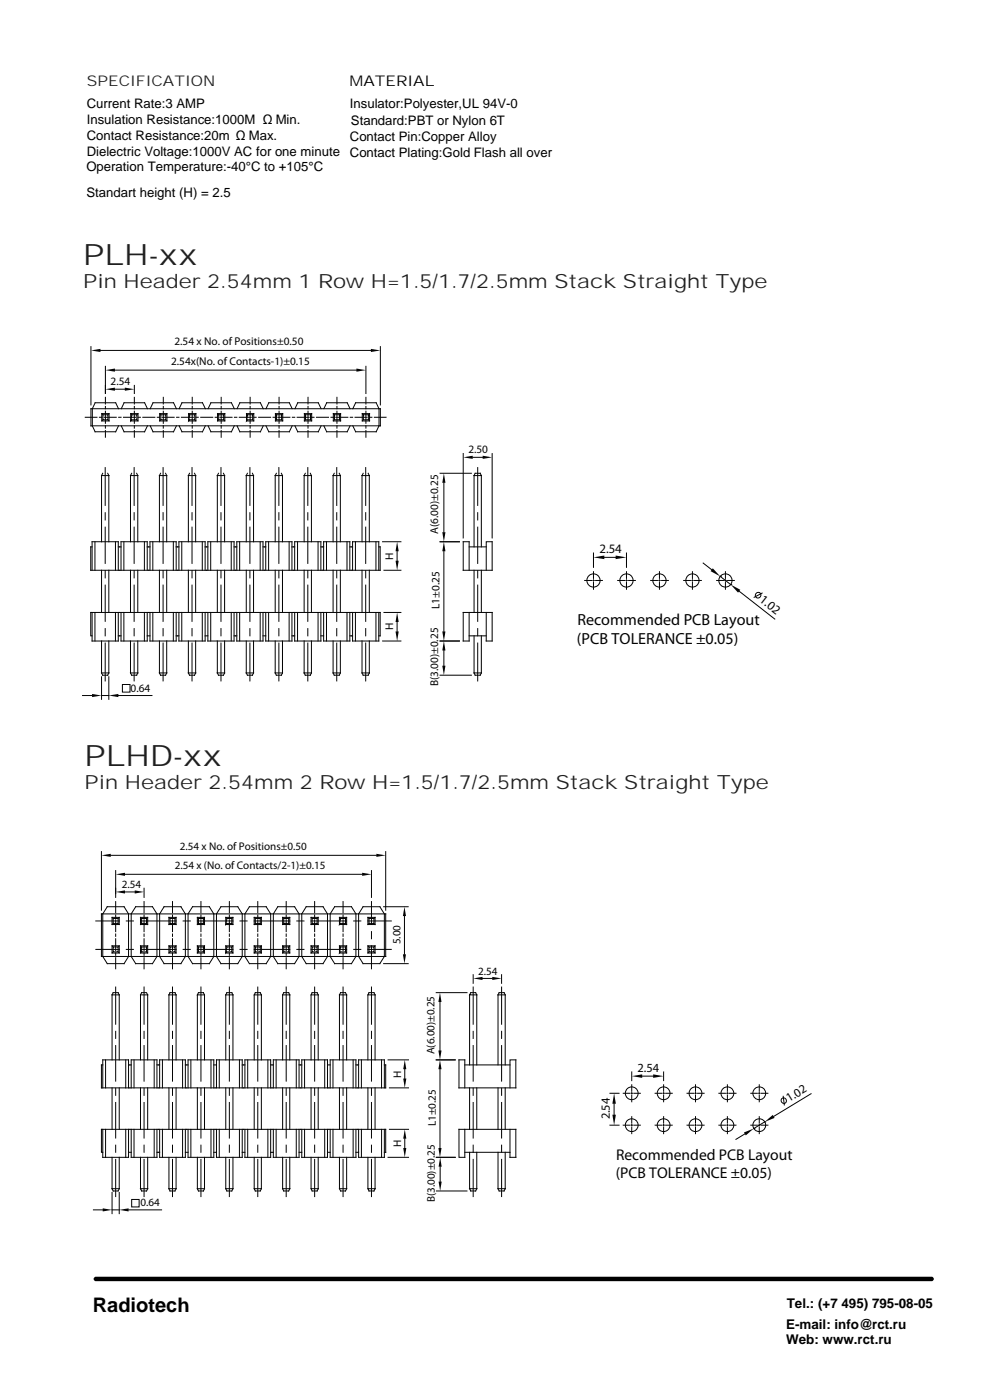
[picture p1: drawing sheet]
<svg xmlns="http://www.w3.org/2000/svg" width="216mm" height="303mm" viewBox="0 0 216 303" stroke-linecap="round" stroke-linejoin="round" font-family="sans-serif">
<path d="M20.3 276.6l.4-.3h180.7a.48 .48 0 0 1 .5 .5 .48 .48 0 0 1-.5 .5h-180.7a.48 .48 0 0 1-.4-.7z" fill="#000"/>
<g fill="none" stroke="#020303" stroke-width=".22">
<path d="M126.4 125.6h1.5M128.2 125.6h.3M128.3 123.7v1.5M128.3 125.5v.3M128.3 126.1v1.4M128.8 125.6h1.4M133.6 125.6h1.4M135.3 125.6h.3M135.5 123.7v1.5M135.5 125.5v.3M135.5 126.1v1.4M135.9 125.6h1.5"/>
<path d="M140.7 125.6h1.5M142.5 125.6h.2M142.6 123.7v1.5M142.6 125.5v.3M142.6 126.1v1.4M143 125.6h1.5M152 121.9l1.9 1.4M155.7 124.7l2.3 1.8M159.8 128l7.7 6"/>
<circle cx="128.3" cy="125.6" r="1.43"/>
<circle cx="135.5" cy="125.6" r="1.43"/>
<circle cx="142.6" cy="125.6" r="1.43"/>
</g>
<g fill="#020303">
<path d="M154.1 123l1.6 1.7-2.1-1.1z"/>
<path d="M158 126.5l2.1 1.1-.5 .7z"/>
</g>
<g fill="none" stroke="#020303" stroke-width=".22">
<path d="M128.3 119.7v3.1M135.5 119.7v3.1M130.7 120.6h2.4M147.8 125.6h1.5M149.6 125.6h.3M149.7 123.7v1.5M149.7 125.5v.3M149.7 126.1v1.4M150.2 125.6h1.4M155 125.6h1.4M155.7 124.7h.1M156.7 125.6h.3"/>
<path d="M156.9 123.7v1.5M156.9 125.5v.3M156.9 126.1v1.4M157.3 125.6h1.5M158 126.5h.1M164.8 128.4l-1.7 .9"/>
<circle cx="149.7" cy="125.6" r="1.43"/>
<circle cx="156.9" cy="125.6" r="1.43"/>
<circle cx="163.9" cy="128.8" r=".61"/>
</g>
<g fill="#020303">
<path d="M128.3 120.6l2.4-.4v.8z"/>
<path d="M133.1 120.2l2.4 .4-2.4 .4z"/>
</g>
<g fill="none" stroke="#020303" stroke-width=".22">
<path d="M26.2 92.2l.6 1.2h4.5l.6-1.2M26.2 88.5l.6-1.3h4.5l.6 1.3M28.3 89.5h1.5v1.6h-1.5zM28.3 89.5l.2 .3M28.5 89.8h1.1v1.1h-1.1l-.2 .2zM29 86v1.4M29 88v.5M29 89v2.6M29 92.1v.6M29 93.2v1.4M29.6 90.9l.2 .2M29.8 89.5l-.2 .3"/>
<path d="M32.5 88.5l.6-1.3h4.4l.6 1.3M34.5 89.5l.3 .3M34.5 89.5h1.6v1.6h-1.6zM34.8 90.9l-.3 .2M34.8 89.8h1v1.1h-1zM35.3 86v1.4M35.3 88v.5M35.3 89v2.6M35.3 92.1v.6M35.3 93.2v1.4M35.8 90.9l.3 .2M36.1 89.5l-.3 .3"/>
<path d="M38.1 92.2l-.6 1.2h-4.4l-.6-1.2M38.7 92.2l.6 1.2M39.3 87.2l-.6 1.3M40.8 89.5h1.6v1.6h-1.6zM40.8 89.5l.2 .3M41 89.8h1.1v1.1h-1.1l-.2 .2zM41.6 86v1.4M41.6 88v.5M41.6 89v2.6M41.6 92.1v.6M41.6 93.2v1.4M42.1 90.9l.3 .2"/>
<path d="M42.4 89.5l-.3 .3M43.8 87.2l.6 1.3M44.4 92.2l-.6 1.2M45 88.5l.6-1.3h4.4l.7 1.3M45 92.2l.6 1.2h4.4l.7-1.2M47 89.5l.3 .3M47 89.5h1.6v1.6h-1.6zM47.3 90.9l-.3 .2M47.3 89.8h1.1v1.1h-1.1zM47.8 86v1.4M47.8 88v.5M47.8 89v2.6"/>
<path d="M47.8 92.1v.6M47.8 93.2v1.4M48.4 90.9l.2 .2M48.6 89.5l-.2 .3M51.3 92.2l.6 1.2M51.9 87.2l-.6 1.3M53.3 89.5l.2 .3M53.5 89.8h1.1v1.1h-1.1l-.2 .2zM54.1 86v1.4M54.1 88v.5M54.1 89v2.6M54.1 92.1v.6"/>
<path d="M54.1 93.2v1.4M56.3 87.2l.6 1.3M56.9 92.2l-.6 1.2M59.6 89.5h1.5v1.6h-1.5zM59.6 89.5l.2 .3M59.8 89.8h1.1v1.1h-1.1zM59.8 90.9l-.2 .2M60.3 86v1.4M60.3 88v.5M60.3 89v2.6M60.3 92.1v.6M60.3 93.2v1.4"/>
<path d="M60.9 90.9l.2 .2M61.1 89.5l-.2 .3M63.2 92.2l-.6 1.2h-4.5l-.6-1.2M63.2 88.5l-.6-1.3h-4.5l-.6 1.3M63.8 92.2l.6 1.2h4.4l.6-1.2M63.8 88.5l.6-1.3h4.4l.6 1.3M65.8 89.5h1.6v1.6h-1.6zM65.8 89.5l.3 .3M66.1 89.8h1v1.1h-1zM66.1 90.9l-.3 .2M66.6 86v1.4M66.6 88v.5"/>
<path d="M66.6 89v2.6M66.6 92.1v.6M66.6 93.2v1.4M67.1 90.9l.3 .2M67.4 89.5l-.3 .3M70 88.5l.6-1.3h4.5l.6 1.3M70 92.2l.6 1.2h4.5l.6-1.2M72.1 89.5l.2 .3M72.1 89.5h1.5v1.6h-1.5zM72.3 90.9l-.2 .2M72.3 89.8h1.1v1.1h-1.1zM72.9 86v1.4"/>
<path d="M72.9 88v.5M72.9 89v2.6M72.9 92.1v.6M72.9 93.2v1.4M73.4 90.9l.2 .2M73.6 89.5l-.2 .3M76.3 88.5l.6-1.3h4.4l.6 1.3v3.7l-.6 1.2h-4.4l-.6-1.2M78.3 89.5l.3 .3M78.3 89.5h1.6v1.6h-1.6zM78.6 89.8h1.1v1.1h-1.1zM78.6 90.9l-.3 .2M79.1 86v1.4"/>
<path d="M79.1 88v.5M79.1 89v2.6M79.1 92.1v.6M79.1 93.2v1.4M79.7 90.9l.2 .2M79.9 89.5l-.2 .3M82.2 88.5v3.7M100.2 98.2v18.2M102.2 99h2.2M106.4 98.2v18.2M28.5 102.4l-.3 .5h1.6l-.3-.5M31.8 117.3v6.1"/>
<path d="M31.8 118.4h.6M34.5 102.9h1.5M34.5 102.9v14.4M34.7 102.4l-.2 .5M35.8 102.4l.2 .5M36 102.9v14.4M37.5 117.3v6.1M38.1 118.4h.6M38.1 117.3v6.1M38.7 117.3v6.1M39.3 117.3v6.1M40.7 102.9v14.4"/>
<path d="M40.7 102.9h1.6M41 102.4l-.3 .5M42.1 102.4l.2 .5M42.3 102.9v14.4M43.7 117.3v6.1M44.3 118.4h.6M44.3 117.3v6.1M45.6 117.3v6.1M47 102.9h1.6M47 102.9v14.4M47.2 102.4l-.2 .5M48.3 102.4l.3 .5"/>
<path d="M48.6 102.9v14.4M50 117.3v6.1M50.6 118.4h.6M51.2 117.3v6.1M51.8 117.3v6.1M53.5 102.4l-.3 .5v14.4M54.8 102.9v14.4M56.3 117.3v6.1M56.9 118.4h.6M56.9 117.3v6.1M58.1 117.3v6.1M59.5 102.9v14.4"/>
<path d="M59.5 102.9h1.6M59.8 102.4l-.3 .5M60.3 101.2v8.2M60.3 111v1.5M60.3 114.1v7.8M60.8 102.4l.3 .5M61.1 102.9v14.4M62.5 117.3v6.1M63.1 118.4h.6M64.3 117.3v6.1M65.8 102.9h1.5M65.8 102.9v14.4"/>
<path d="M66 102.4l-.2 .5M66.6 101.2v8.2M66.6 111v1.5M66.6 114.1v7.8M67.1 102.4l.2 .5M67.3 102.9v14.4M68.8 117.3v6.1M69.4 118.4h.6M70.6 117.2v6.2M72 102.9v14.4M72 102.9h1.6M72.3 102.4l-.3 .5"/>
<path d="M72.8 101.2v8.2M72.8 111v1.5M72.8 114.1v7.8M73.4 102.4l.2 .5M73.6 102.9v14.4M75 117.2v6.2M75.6 118.4h.6M76.9 117.2v6.2M78.3 102.9h1.6M78.3 102.9v14.4M78.5 102.4l-.2 .5M79.1 101.2v8.2"/>
<path d="M79.1 111v1.5M79.1 114.1v7.8M79.6 102.4l.3 .5M79.9 102.9v14.4M81.3 117.2v6.2M81.9 118.4h.3v5h-25M101.4 118.4h3.7M103.8 102.4l.3 .5h-1.6M44.6 123.4h6.3M44.9 123.4v-6.1h5.7v6.1M54.8 138.7v6.9M54.8 123.4v9.2"/>
<path d="M56.3 132.6v6.1M56.9 137.6h.6M56.9 132.6v6.1M57.2 132.6h25v5h-.3M57.5 132.6v6.1h5.6v-6.1M57.5 123.4v-6.1h5.6v6.1M58.1 132.6v6.1M59.5 123.4v9.2M59.5 138.7v6.9M60.3 123.5v1.6M60.3 126.6v7.9M60.3 136v1.6"/>
<path d="M60.3 139.2v8.2M61.1 123.4v9.2M61.1 138.7v6.9M62.5 132.6v6.1M63.1 137.6h.6M64.3 132.6v6.1M65.8 138.7v6.9M65.8 123.4v9.2M66.6 123.5v1.6M66.6 126.6v7.9M66.6 136v1.6M66.6 139.2v8.2"/>
<path d="M67.3 138.7v6.9M67.3 123.4v9.2M68.8 132.6v6.1M69.4 123.4v-6.1h-5.7v6.1M69.4 137.6h.6M69.4 132.6v6.1h-5.7v-6.1M70 123.4v-6.1h5.6v6.1M70 132.6v6.1h5.6v-6.1M70.6 132.6v6.1M72 138.7v6.9M72 123.4v9.2M72.8 123.5v1.6"/>
<path d="M72.8 126.6v7.9M72.8 136v1.6M72.8 139.2v8.2M73.6 138.7v6.9M73.6 123.4v9.2M75 132.6v6.1M75.6 137.6h.6M76.2 132.6v6.1h5.7v-6.1M76.2 123.4v-6.1h5.7v6.1M76.9 132.6v6.1M78.3 123.4v9.2M78.3 138.7v6.9"/>
<path d="M79.1 123.5v1.6M79.1 126.6v7.9M79.1 136v1.6M79.1 139.2v8.2M79.9 123.4v9.2M79.9 138.7v6.9M81.3 132.6v6.1M100.2 123.4h6.2M100.2 132.6h6.2M101.4 137.6h3.7M59.5 145.6h1.6M59.5 145.6l.3 .5h1l.3-.5"/>
<path d="M65.8 145.6l.2 .5h1.1l.2-.5M65.8 145.6h1.5M72 145.6h1.6M72 145.6l.3 .5h1.1l.2-.5M78.3 145.6l.2 .5h1.1l.3-.5M78.3 145.6h1.6M102.5 145.6h1.6l-.3 .5"/>
</g>
<g fill="#020303">
<path d="M100.2 99l2-.4v.7z"/>
<path d="M104.4 98.6l2 .4-2 .3z"/>
</g>
<path d="M95.2 117.3h4.1M96 119.3v17.4M95.2 138.7h4.1" fill="none" stroke="#020303" stroke-width=".22"/>
<g fill="#020303">
<path d="M96 117.3l.3 2h-.7z"/>
<path d="M95.6 136.7h.7l-.3 2z"/>
</g>
<path d="M103.3 101.2v8.2M103.3 111v1.5M103.3 114.1v7.8M95.2 138.7h4.1M102.5 123.4v9.2M103.3 123.5v1.6M103.3 126.6v7.9M103.3 136v1.6M103.3 139.2v8.2M95.2 146.1h6.7M96 140.8v3.3" fill="none" stroke="#020303" stroke-width=".22"/>
<g fill="#020303">
<path d="M96 138.7l.3 2.1h-.7z"/>
<path d="M95.6 144.1h.7l-.3 2z"/>
</g>
<path d="M95.2 102.4h6.7M95.2 117.3h4.1M96 104.5v10.7M100.2 132.6v6.1h1.2v-6.1M102.5 137.6v8l.2 .5h1.1" fill="none" stroke="#020303" stroke-width=".22"/>
<g fill="#020303">
<path d="M96 102.4l.3 2.1h-.7z"/>
<path d="M95.6 115.2h.7l-.3 2.1z"/>
</g>
<path d="M22.8 83.4v1.8M24.8 84.2h2.2M29 83.4v1.8M103.8 102.4h-1.1l-.2 .5v15.5M104.1 102.9v15.5M100.2 123.4v-6.1h1.2v6.1M104.1 123.4v9.2M104.1 137.6v8M105.1 123.4v-6.1h1.3v6.1M105.1 132.6v6.1h1.3v-6.1" fill="none" stroke="#020303" stroke-width=".22"/>
<g fill="#020303">
<path d="M22.8 84.2l2-.3v.7z"/>
<path d="M27 83.9l2 .3-2 .4z"/>
</g>
<path d="M82.7 117.3h4M85.9 119.3v2.1M83 123.4h3.7" fill="none" stroke="#020303" stroke-width=".22"/>
<g fill="#020303">
<path d="M85.9 117.3l.3 2h-.7z"/>
<path d="M85.5 121.4h.7l-.3 2z"/>
</g>
<path d="M82.7 138.7h4M83 132.6h3.7M85.9 134.6v2.1" fill="none" stroke="#020303" stroke-width=".22"/>
<g fill="#020303">
<path d="M85.5 136.7h.7l-.3 2z"/>
<path d="M85.9 132.6l.3 2h-.7z"/>
</g>
<g fill="none" stroke="#020303" stroke-width=".22">
<path d="M22.8 79.3v5.8M79.1 79.3v5.9M18.4 90.3h2.6M19.7 92.2h62.5M19.7 88.5h62.5M21.5 90.3h.5M22.5 90.3h2.6M24.8 80.1h52.3M25.7 90.3h.5M26.7 90.3h2.6M29.8 90.3h.6M30.9 90.3h2.6"/>
<path d="M34 90.3h.5M35 90.3h2.7M38.2 90.3h.5M39.2 90.3h2.6M42.3 90.3h.6M43.4 90.3h2.6M46.5 90.3h.5M47.6 90.3h2.6M50.7 90.3h.5M51.7 90.3h2.6M54.9 90.3h.5M55.9 90.3h2.6"/>
<path d="M59 90.3h.6M60.1 90.3h2.6M63.2 90.3h.5M64.3 90.3h2.6M67.4 90.3h.5M68.4 90.3h2.6M71.6 90.3h.5M72.6 90.3h2.6M75.7 90.3h.5M76.8 90.3h2.6M79.9 90.3h.5M80.9 90.3h2.6"/>
<path d="M25.9 118.4h.3M25.9 123.4h6.2"/>
</g>
<g fill="#020303">
<path d="M22.8 80.1l2-.3v.6z"/>
<path d="M77.1 79.8l2 .3-2 .3z"/>
</g>
<path d="M19.7 75v12.6M21.7 75.8h58.5M82.2 75v12.6" fill="none" stroke="#020303" stroke-width=".22"/>
<g fill="#020303">
<path d="M19.7 75.8l2-.3v.7z"/>
<path d="M80.2 75.5l2 .3-2 .4z"/>
</g>
<path d="M25.9 137.6h.3M25.9 132.6h6.2M17.9 150.5h2M22 146.5v4.9M22 150.5h1.5M23.5 146.5v4.9M25.6 150.5h7.3" fill="none" stroke="#020303" stroke-width=".22"/>
<g fill="#020303">
<path d="M19.9 150.2l2.1 .3-2.1 .4z"/>
<path d="M23.5 150.5l2.1-.3v.7z"/>
</g>
<g fill="none" stroke="#020303" stroke-width=".22">
<path d="M19.7 88.5v3.7M22 89.5l.2 .3M22 89.5h1.6v1.6h-1.6zM22.2 90.9l-.2 .2M22.2 89.8h1.1v1.1h-1.1zM22.8 86v1.4M22.8 88v.5M22.8 89v2.6M22.8 92.1v.6M22.8 93.2v1.4M23.3 90.9l.3 .2M23.6 89.5l-.3 .3"/>
<path d="M25.6 88.5l-.6-1.3h-4.4l-.6 1.3v3.7l.6 1.2h4.4l.6-1.2M39.3 93.4h4.5M39.3 87.2h4.5M51.9 93.4h4.4M51.9 87.2h4.4M53.3 89.5h1.6v1.6h-1.6zM54.6 90.9l.3 .2M54.9 89.5l-.3 .3M19.9 118.4h-.3v5h6.3M20.5 117.3v6.1M22 102.9v14.4M22 102.9h1.5"/>
<path d="M22.2 102.4l-.2 .5M22.7 101.2v8.2M22.7 111v1.5M22.7 114.1v7.8M23.3 102.4l.2 .5M23.5 102.9v14.4M25 117.3v6.1M25.6 118.4h.3M26.8 117.3v6.1M28.2 102.9v14.4M29 101.2v8.2M29 111v1.5"/>
<path d="M29 114.1v7.8M29.8 102.9v14.4M31.2 117.3v6.1M31.8 117.3h-5.6v6.1M33 117.3v6.1M35.3 101.2v8.2M35.3 111v1.5M35.3 114.1v7.8M38.1 117.3h-5.7v6.1M38.7 117.3h5.6M41.5 101.2v8.2M41.5 111v1.5"/>
<path d="M41.5 114.1v7.8M47.8 101.2v8.2M47.8 111v1.5M47.8 114.1v7.8M51.2 117.3h5.7M54 101.2v8.2M54 111v1.5M54 114.1v7.8M54.6 102.4l.2 .5h-1.6M19.9 123.4v-6.1h5.7v6.1M19.9 132.6v6.1h5.7v-6.1M20.5 132.6v6.1"/>
<path d="M22 123.4v9.2M22 138.7v6.9M22.7 123.5v1.6M22.7 126.6v7.9M22.7 136v1.6M22.7 139.2v8.2M23.5 123.4v9.2M23.5 138.7v6.9M25 132.6v6.1M25.6 137.6h.3M25.9 132.6h-6.3v5h.3M26.2 132.6v6.1h5.6v-6.1"/>
<path d="M26.8 132.6v6.1M28.2 123.4v9.2M28.2 138.7v6.9M29 123.5v1.6M29 126.6v7.9M29 136v1.6M29 139.2v8.2M29.8 123.4v9.2M29.8 138.7v6.9M31.2 132.6v6.1M31.8 137.6h.6M32.1 132.6h25.1"/>
<path d="M32.4 132.6v6.1h5.7v-6.1M33 132.6v6.1M34.5 123.4v9.2M34.5 138.7v6.9M35.3 123.5v1.6M35.3 126.6v7.9M35.3 136v1.6M35.3 139.2v8.2M36 123.4v9.2M36 138.7v6.9M37.5 132.6v6.1M38.1 137.6h.6"/>
<path d="M39.3 132.6v6.1M40.7 138.7v6.9M40.7 123.4v9.2M41.5 123.5v1.6M41.5 126.6v7.9M41.5 136v1.6M41.5 139.2v8.2M42.3 138.7v6.9M42.3 123.4v9.2M43.7 132.6v6.1M44.3 137.6h.6M44.3 132.6v6.1h-5.6v-6.1"/>
<path d="M44.6 123.4h-12.5M44.9 132.6v6.1h5.7v-6.1M45.6 132.6v6.1M47 138.7v6.9M47 123.4v9.2M47.8 123.5v1.6M47.8 126.6v7.9M47.8 136v1.6M47.8 139.2v8.2M48.6 123.4v9.2M48.6 138.7v6.9M50 132.6v6.1"/>
<path d="M50.6 137.6h.6M50.9 123.4h6.3M51.2 132.6v6.1h5.7M51.8 132.6v6.1M53.2 138.7v6.9M53.2 123.4v9.2M54 123.5v1.6M54 126.6v7.9M54 136v1.6M54 139.2v8.2M22 145.6h1.5M22 145.6l.2 .5h1.1l.2-.5"/>
<path d="M26.5 148.1h1.6v1.7h-1.6zM28.2 145.6h1.6M29.8 145.6l-.3 .5h-1l-.3-.5M34.5 145.6h1.5M34.5 145.6l.2 .5h1.1l.2-.5M40.7 145.6h1.6M40.7 145.6l.3 .5h1.1l.2-.5M47 145.6h1.6M47 145.6l.2 .5h1.1l.3-.5M53.2 145.6h1.6l-.2 .5M53.2 145.6l.3 .5h1.1M136.6 232v1.9"/>
<path d="M138.9 232.9h2.3M143.5 232v1.9"/>
</g>
<g fill="#020303">
<path d="M136.6 232.9l2.3-.4v.8z"/>
<path d="M141.2 232.5l2.3 .4-2.3 .4z"/>
</g>
<path d="M131.9 236.6h2M132.8 238.9v2.4M131.9 243.5h2" fill="none" stroke="#020303" stroke-width=".22"/>
<g fill="#020303">
<path d="M132.8 236.6l.4 2.3h-.8z"/>
<path d="M132.4 241.3h.8l-.4 2.2z"/>
</g>
<g fill="none" stroke="#020303" stroke-width=".22">
<path d="M134.8 236.6h1.4M136.5 236.6h.2M136.6 234.8v1.4M136.6 236.5v.3M136.6 237.1v1.4M137 236.6h1.5M141.6 236.6h1.5M143.4 236.6h.2M143.5 234.8v1.4M143.5 236.5v.3M143.5 237.1v1.4M143.9 236.6h1.5"/>
<path d="M148.5 236.6h1.5M150.2 236.6h.3M150.4 234.8v1.4M150.4 236.5v.3M150.4 237.1v1.4M150.8 236.6h1.4M175.4 236.7l-8.1 4.9M134.8 243.5h1.4M136.5 243.5h.2M136.6 241.7v1.4M136.6 243.4v.3M136.6 244v1.4"/>
<path d="M137 243.5h1.5M141.6 243.5h1.5M143.4 243.5h.2M143.5 241.7v1.4M143.5 243.4v.3M143.5 244v1.4M143.9 243.5h1.5M148.5 243.5h1.5M150.2 243.5h.3M150.4 241.7v1.4M150.4 243.4v.3M150.4 244v1.4"/>
<path d="M150.8 243.5h1.4M161.1 245.4l-2 1.2M165.4 242.8l-2.4 1.4"/>
<circle cx="136.6" cy="236.6" r="1.39"/>
<circle cx="143.5" cy="236.6" r="1.39"/>
<circle cx="150.4" cy="236.6" r="1.39"/>
<circle cx="136.6" cy="243.5" r="1.39"/>
<circle cx="143.5" cy="243.5" r="1.39"/>
<circle cx="150.4" cy="243.5" r="1.38"/>
</g>
<g fill="#020303">
<path d="M160.9 245.1l2.1-.9-1.8 1.5z"/>
<path d="M165.4 242.8l1.7-1.5 .4 .6z"/>
</g>
<g fill="none" stroke="#020303" stroke-width=".22">
<path d="M102.3 211v1.8M104.3 211.8h2.1M108.5 211v1.8M155.4 236.6h1.5M157.1 236.6h.3M157.3 234.8v1.4M157.3 236.5v.3M157.3 237.1v1.4M157.7 236.6h1.4M162.3 236.6h1.5M164 236.6h.3M164.2 234.8v1.4"/>
<path d="M164.2 236.5v.3M164.2 237.1v1.4M164.6 236.6h1.4M169.3 237.3l.3 1.8M155.4 243.5h1.5M157.1 243.5h.3M157.3 241.7v1.4M157.3 243.4v.3M157.3 244v1.4M157.7 243.5h1.4M162.3 243.5h1.5M163 244.2h.1"/>
<path d="M164 243.5h.3M164.2 241.7v1.4M164.2 243.4v.3M164.2 244v1.4M164.6 243.5h1.4M165.4 242.8h.1"/>
<circle cx="157.3" cy="236.6" r="1.38"/>
<circle cx="164.2" cy="236.6" r="1.38"/>
<circle cx="169.5" cy="238.2" r=".6"/>
<circle cx="157.3" cy="243.5" r="1.38"/>
<circle cx="164.2" cy="243.5" r="1.38"/>
</g>
<g fill="#020303">
<path d="M102.3 211.8l2-.4v.7z"/>
<path d="M106.4 211.4l2.1 .4-2.1 .3z"/>
</g>
<path d="M83.9 229.4h4.4M84.2 235.4h4.1M87.5 231.4v2" fill="none" stroke="#020303" stroke-width=".22"/>
<g fill="#020303">
<path d="M87.5 229.4l.4 2h-.7z"/>
<path d="M87.2 233.4h.7l-.4 2z"/>
</g>
<path d="M83.9 250.5h4.4M84.2 244.4h4.1M87.5 246.4v2.1" fill="none" stroke="#020303" stroke-width=".22"/>
<g fill="#020303">
<path d="M87.5 244.4l.4 2h-.7z"/>
<path d="M87.2 248.5h.7l-.4 2z"/>
</g>
<g fill="none" stroke="#020303" stroke-width=".22">
<path d="M62.4 199.9l.3 .2M62.7 198.5l-.3 .3M63.7 196.2l1 1.6v9.2l-1 1.6M66.2 196.2h3.6l1 1.6v9.2l-1 1.6h-3.6l-1-1.6v-9.2zM67.3 198.5l.2 .3M67.3 198.5h1.5v1.6h-1.5zM67.5 198.8h1.1v1.1h-1.1zM67.5 199.9l-.2 .2M68 195.1v2.4M68 198v.6M68 199.1v2.5M68.6 199.9l.2 .2"/>
<path d="M68.8 198.5l-.2 .3M73.4 198.5h1.5v1.6h-1.5zM73.4 198.5l.2 .3M73.6 198.8h1.1v1.1h-1.1l-.2 .2zM74.2 195.1v2.4M74.2 198v.6M74.2 199.1v2.5M74.7 199.9l.2 .2M74.9 198.5l-.2 .3M76 196.2h-3.6l-1 1.6v9.2l1 1.6h3.6M77 197.8v9.2M78.5 196.2h3.6l1 1.6v9.2l-1 1.6h-3.6l-1-1.6v-9.2z"/>
<path d="M79.5 198.5l.3 .3M79.5 198.5h1.6v1.6h-1.6zM79.8 199.9l-.3 .2M79.8 198.8h1.1v1.1h-1.1zM80.3 195.1v5M80.9 199.9l.2 .2M81.1 198.5l-.2 .3M83.4 197.8v9.2M62.4 206l.3 .3M62.7 204.7l-.3 .3M67.3 204.7l.2 .3M67.3 204.7h1.5v1.6h-1.5z"/>
<path d="M67.5 204.9h1.1v1.1h-1.1zM67.5 206l-.2 .3M68 202.1v.6M68 203.2v2.5M68 206.3v.5M68 207.3v2.4M68.6 206l.2 .3M68.8 204.7l-.2 .3M73.4 204.7h1.5v1.6h-1.5zM73.4 204.7l.2 .3M73.6 214.8l-.2 .5h1.5l-.2-.5M73.6 204.9h1.1v1.1h-1.1l-.2 .3z"/>
<path d="M74.2 202.1v.6M74.2 203.2v2.5M74.2 206.3v.5M74.2 207.3v2.4M74.7 206l.2 .3M74.9 204.7l-.2 .3M79.5 204.7l.3 .3M79.5 215.3v14.1M79.5 204.7h1.6v1.6h-1.6zM79.8 204.9h1.1v1.1h-1.1zM79.8 206l-.3 .3M79.8 214.8h1.1l.2 .5h-1.6z"/>
<path d="M80.3 201.6v1.6M80.3 204.7v5M80.9 206l.2 .3M81.1 215.3v14.1M81.1 204.7l-.2 .3M107.7 215.3h1.5M107.9 214.8h1.1M76.4 229.4v6M77 229.4v6M77 230.5h.5M77.5 235.4v-6h5.6v6M78.1 229.4v6"/>
<path d="M82.5 229.4v6M83.1 230.5h.3v4.9h-6.2M94.3 229.4h4.1M95.1 231.4v17.1M99.2 235.4h12.3M100.5 230.5h9.8M94.3 250.5h4.1M99.2 244.4h12.3M100.5 249.4h9.8M107.7 257.3h1.5M107.9 257.8h1.1"/>
</g>
<g fill="#020303">
<path d="M95.1 229.4l.4 2h-.7z"/>
<path d="M94.8 248.5h.7l-.4 2z"/>
</g>
<g fill="none" stroke="#020303" stroke-width=".22">
<path d="M102.3 213.6v8.1M108.5 213.6v8.1M101.5 235.4v9M102.3 223.2v1.5M102.3 226.3v7.7M102.3 235.5v1.6M102.3 238.6v7.7M103.1 235.4v9M107.7 235.4v9M108.5 223.2v1.5M108.5 226.3v7.7M108.5 235.5v1.6"/>
<path d="M108.5 238.6v7.7M94.4 257.8h6.6M94.4 250.5h4M95.2 252.5v3.2M102.3 247.8v1.6M102.3 250.9v8.1M108.5 247.8v1.6M108.5 250.9v8.1"/>
</g>
<g fill="#020303">
<path d="M95.2 250.5l.3 2h-.7z"/>
<path d="M94.8 255.7h.7l-.3 2.1z"/>
</g>
<path d="M94.3 214.8h6.7M95.1 216.9v10.5M94.3 229.4h4.1M99.2 244.4v6.1h1.3v-6.1M101.5 249.4v7.9M101.5 257.3h1.6l-.3 .5h-1zM103.1 249.4v7.9M107.7 249.4v7.9l.2 .5" fill="none" stroke="#020303" stroke-width=".22"/>
<g fill="#020303">
<path d="M95.1 214.8l.4 2.1h-.7z"/>
<path d="M94.8 227.4h.7l-.4 2z"/>
</g>
<g fill="none" stroke="#020303" stroke-width=".22">
<path d="M82.9 196.2h5.4M87.4 198.3v8.2M82.9 208.6h5.4M101.5 215.3v15.2M101.8 214.8h1l.3 .5h-1.6zM103.1 215.3v15.2M107.9 214.8l-.2 .5v15.2M109 214.8l.2 .5v15.2M99.2 235.4v-6h1.3v6M109.2 235.4v9M110.3 235.4v-6h1.2v6M109.2 249.4v7.9l-.2 .5"/>
<path d="M110.3 244.4v6.1h1.2v-6.1"/>
</g>
<g fill="#020303">
<path d="M87.4 196.2l.4 2.1h-.7z"/>
<path d="M87.1 206.5h.7l-.4 2.1z"/>
</g>
<path d="M28.1 235.4h6.1M33.9 230.5h.3M24.2 258.1v4.6M25.8 258.1v4.6M28.1 244.4h6.1M33.9 249.4h.3M20.2 261.9h2M24.2 261.9h1.6M27.8 261.9h7.1" fill="none" stroke="#020303" stroke-width=".22"/>
<g fill="#020303">
<path d="M22.2 261.5l2 .4-2 .3z"/>
<path d="M25.8 261.9l2-.4v.7z"/>
</g>
<path d="M25 188.4v5M27 189.2h51.3M80.3 188.4v5.8" fill="none" stroke="#020303" stroke-width=".22"/>
<g fill="#020303">
<path d="M25 189.2l2-.3v.7z"/>
<path d="M78.3 188.9l2 .3-2 .4z"/>
</g>
<path d="M21.9 184.3v12.7M24 185.1h57.4M83.4 184.3v12.7" fill="none" stroke="#020303" stroke-width=".22"/>
<g fill="#020303">
<path d="M21.9 185.1l2.1-.3v.7z"/>
<path d="M81.4 184.8l2 .3-2 .4z"/>
</g>
<g fill="none" stroke="#020303" stroke-width=".22">
<path d="M20.7 199.3h5.1M21.9 197.8h61.5M25 192.2v2M27 193h2.1M27.3 199.3h1.5M30.4 199.3h7.7M31.1 192.2v2M39.6 199.3h1.5M42.7 199.3h7.7M51.9 199.3h1.5M55 199.3h7.7M64.2 199.3h1.5"/>
<path d="M67.3 199.3h7.6M76.5 199.3h1.5M79.6 199.3h5M20.7 205.5h5.1M21.9 207h61.5M24.2 215.3l.3-.5h1l.3 .5M24.2 215.3v14.1M24.2 215.3h1.6M25 213.6v8.1M25.8 215.3v14.1M27.3 205.5h1.5M30.4 215.3l.2-.5h1.1l.2 .5"/>
<path d="M30.4 215.3h1.5M30.4 215.3v14.1M30.4 205.5h7.7M31.1 213.6v8.1M31.9 215.3v14.1M39.6 205.5h1.5M42.7 205.5h7.7M51.9 205.5h1.5M55 205.5h7.7M64.2 205.5h1.5M67.3 205.5h7.6M76.5 205.5h1.5"/>
<path d="M79.6 205.5h5M22.2 230.5h-.3v4.9h6.2M22.2 235.4v-6h5.6v6M22.8 229.4v6M24.2 235.4v9M25 223.2v1.5M25 226.3v7.7M25 235.5v1.6M25 238.6v7.7M25.8 235.4v9M27.2 229.4v6M27.8 230.5h.6"/>
<path d="M28.4 235.4v-6h5.5v6M29 229.4v6M30.4 235.4v9M31.1 223.2v1.5M31.1 226.3v7.7M31.1 235.5v1.6M31.1 238.6v7.7M31.9 235.4v9M33.3 229.4v6M22.8 244.4v6.1M24.2 257.3l.3 .5h1l.3-.5M24.2 250.5v6.8"/>
<path d="M24.2 257.3h1.6M25 247.8v1.6M25 250.9v8.1M25.8 250.5v6.8M27.2 244.4v6.1M27.8 249.4h.6M27.8 244.4v6.1h-5.6v-6.1M28.1 244.4h-6.2v5h.3M28.4 244.4v6.1h5.5v-6.1M28.5 259.6h1.6v1.6h-1.6zM29 244.4v6.1M30.4 257.3h1.5l-.2 .5h-1.1z"/>
<path d="M30.4 250.5v6.8M31.1 247.8v1.6M31.1 250.9v8.1M31.9 250.5v6.8M33.3 244.4v6.1"/>
</g>
<g fill="#020303">
<path d="M25 193l2-.3v.7z"/>
<path d="M29.1 192.7l2 .3-2 .4z"/>
</g>
<g fill="none" stroke="#020303" stroke-width=".22">
<path d="M21.9 197.8v9.2M23.2 196.2h3.6l1 1.6v9.2l-1 1.6h-3.6l-1-1.6v-9.2zM24.2 198.5l.3 .3M24.2 198.5h1.6v1.6h-1.6zM24.5 199.9l-.3 .2M24.5 198.8h1v1.1h-1zM25 195.1v2.4M25 198v.6M25 199.1v2.5M25.5 199.9l.3 .2M25.8 198.5l-.3 .3M29.3 196.2h3.7l.9 1.6v9.2l-.9 1.6h-3.7l-.9-1.6v-9.2z"/>
<path d="M30.4 198.5h1.5v1.6h-1.5zM30.4 198.5l.2 .3M30.6 198.8h1.1v1.1h-1.1zM30.6 199.9l-.2 .2M31.1 195.1v2.4M31.1 198v.6M31.1 199.1v2.5M31.7 199.9l.2 .2M31.9 198.5l-.2 .3M35.5 196.2h3.6l1 1.6v9.2l-1 1.6h-3.6l-1-1.6v-9.2zM36.5 198.5l.3 .3M36.5 198.5h1.6v1.6h-1.6z"/>
<path d="M36.8 199.9l-.3 .2M36.8 198.8h1v1.1h-1zM37.3 195.1v2.4M37.3 198v.6M37.3 199.1v2.5M37.8 199.9l.3 .2M38.1 198.5l-.3 .3M41.6 196.2h3.7l.9 1.6v9.2l-.9 1.6h-3.7l-.9-1.6v-9.2zM42.7 198.5l.2 .3M42.7 198.5h1.5v1.6h-1.5zM42.9 198.8h1.1v1.1h-1.1zM42.9 199.9l-.2 .2"/>
<path d="M43.4 195.1v2.4M43.4 198v.6M43.4 199.1v2.5M44 199.9l.2 .2M44.2 198.5l-.2 .3M47.8 196.2h3.6l1 1.6v9.2l-1 1.6h-3.6l-1-1.6v-9.2zM48.8 198.5h1.6v1.6h-1.6zM48.8 198.5l.3 .3M49.1 198.8h1v1.1h-1l-.3 .2zM49.6 195.1v2.4M49.6 198v.6M49.6 199.1v2.5"/>
<path d="M50.1 199.9l.3 .2M50.4 198.5l-.3 .3M53.9 196.2h3.6l1 1.6v9.2l-1 1.6h-3.6l-.9-1.6v-9.2zM55 198.5l.2 .3M55 198.5h1.5v1.6h-1.5zM55.2 199.9l-.2 .2M55.2 198.8h1.1v1.1h-1.1zM55.7 195.1v2.4M55.7 198v.6M55.7 199.1v2.5M56.3 199.9l.2 .2M56.5 198.5l-.2 .3"/>
<path d="M61.1 198.5h1.6v1.6h-1.6zM61.1 198.5l.2 .3M61.3 198.8h1.1v1.1h-1.1zM61.3 199.9l-.2 .2M61.9 195.1v2.4M61.9 198v.6M61.9 199.1v2.5M63.7 196.2h-3.6l-1 1.6v9.2l1 1.6h3.6M76 196.2l1 1.6M24.2 204.7l.3 .3M24.2 204.7h1.6v1.6h-1.6zM24.5 206l-.3 .3"/>
<path d="M24.5 205h1v1h-1zM25 202.1v.6M25 203.2v2.5M25 206.3v.5M25 207.3v2.4M25.5 206l.3 .3M25.8 204.7l-.3 .3M30.4 204.7h1.5v1.6h-1.5zM30.4 204.7l.2 .3M30.6 205h1.1v1h-1.1zM30.6 206l-.2 .3M31.1 202.1v.6"/>
<path d="M31.1 203.2v2.5M31.1 206.3v.5M31.1 207.3v2.4M31.7 206l.2 .3M31.9 204.7l-.2 .3M36.5 204.7l.3 .3M36.5 215.3l.3-.5h1l.3 .5M36.5 215.3v14.1M36.5 215.3h1.6M36.5 204.7h1.6v1.6h-1.6zM36.8 206l-.3 .3M36.8 205h1v1h-1z"/>
<path d="M37.3 202.1v.6M37.3 203.2v2.5M37.3 206.3v.5M37.3 207.3v2.4M37.3 213.6v8.1M37.8 206l.3 .3M38.1 204.7l-.3 .3M38.1 215.3v14.1M42.7 204.7l.2 .3M42.7 204.7h1.5v1.6h-1.5zM42.7 215.3v14.1M42.9 205h1.1v1h-1.1z"/>
<path d="M42.9 206l-.2 .3M42.9 214.8h1.1l.2 .5h-1.5zM43.4 202.1v.6M43.4 203.2v2.5M43.4 206.3v.5M43.4 207.3v2.4M43.4 213.6v8.1M44 206l.2 .3M44.2 215.3v14.1M44.2 204.7l-.2 .3M48.8 215.3l.3-.5h1l.3 .5M48.8 215.3v14.1"/>
<path d="M48.8 215.3h1.6M48.8 204.7h1.6v1.6h-1.6zM48.8 204.7l.3 .3M49.1 205h1v1h-1l-.3 .3zM49.6 213.6v8.1M49.6 202.1v.6M49.6 203.2v2.5M49.6 206.3v.5M49.6 207.3v2.4M50.1 206l.3 .3M50.4 215.3v14.1M50.4 204.7l-.3 .3"/>
<path d="M55 204.7l.2 .3M55 204.7h1.5v1.6h-1.5zM55 215.3v14.1M55.2 214.8h1.1l.2 .5h-1.5zM55.2 206l-.2 .3M55.2 205h1.1v1h-1.1zM55.7 213.6v8.1M55.7 202.1v.6M55.7 203.2v2.5M55.7 206.3v.5M55.7 207.3v2.4M56.3 206l.2 .3"/>
<path d="M56.5 215.3v14.1M56.5 204.7l-.2 .3M61.1 204.7h1.6v1.6h-1.6zM61.1 215.3h1.6M61.1 215.3l.2-.5h1.1l.3 .5M61.1 215.3v14.1M61.1 204.7l.2 .3M61.3 205h1.1v1h-1.1zM61.3 206l-.2 .3M61.9 213.6v8.1M61.9 202.1v.6M61.9 203.2v2.5"/>
<path d="M61.9 206.3v.5M61.9 207.3v2.4M62.7 215.3v14.1M67.3 215.3v14.1M67.5 214.8h1.1l.2 .5h-1.5zM68 213.6v8.1M68.8 215.3v14.1M73.4 215.3v14.1M73.6 214.8h1.1M74.2 213.6v8.1M74.9 215.3v14.1M77 207l-1 1.6"/>
<path d="M80.3 213.6v8.1M34.2 235.4h43M34.2 230.5h.3M34.5 235.4v-6h5.6v6M35.1 229.4v6M36.5 235.4v9M37.3 223.2v1.5M37.3 226.3v7.7M37.3 235.5v1.6M37.3 238.6v7.7M38.1 235.4v9M39.5 229.4v6"/>
<path d="M40.1 230.5h.6M40.7 235.4v-6h5.5v6M41.3 229.4v6M42.7 235.4v9M43.4 223.2v1.5M43.4 226.3v7.7M43.4 235.5v1.6M43.4 238.6v7.7M44.2 235.4v9M45.6 229.4v6M46.2 230.5h.6M46.8 235.4v-6h5.6v6"/>
<path d="M47.4 229.4v6M48.8 235.4v9M49.6 223.2v1.5M49.6 226.3v7.7M49.6 235.5v1.6M49.6 238.6v7.7M50.4 235.4v9M51.8 229.4v6M52.4 230.5h.6M53.6 229.4v6M55 235.4v9M55.7 223.2v1.5"/>
<path d="M55.7 226.3v7.7M55.7 235.5v1.6M55.7 238.6v7.7M56.5 235.4v9M57.9 229.4v6M58.5 235.4v-6h-5.5v6M58.5 230.5h.6M59.1 235.4v-6h5.6v6M59.7 229.4v6M61.1 235.4v9M61.9 223.2v1.5M61.9 226.3v7.7"/>
<path d="M61.9 235.5v1.6M61.9 238.6v7.7M62.7 235.4v9M64.1 229.4v6M64.7 230.5h.5M65.2 235.4v-6h5.6v6M65.9 229.4v6M67.3 235.4v9M68 223.2v1.5M68 226.3v7.7M68 235.5v1.6M68 238.6v7.7"/>
<path d="M68.8 235.4v9M70.2 229.4v6M70.8 230.5h.6M72 229.4v6M73.4 235.4v9M74.2 223.2v1.5M74.2 226.3v7.7M74.2 235.5v1.6M74.2 238.6v7.7M74.9 235.4v9M77 229.4h-5.6v6M79.5 235.4v9"/>
<path d="M80.3 223.2v1.5M80.3 226.3v7.7M80.3 235.5v1.6M80.3 238.6v7.7M81.1 235.4v9M34.2 249.4h.3M34.2 244.4h49.2v5h-.3M34.5 244.4v6.1h5.6v-6.1M35.1 244.4v6.1M36.5 257.3l.3 .5h1l.3-.5M36.5 250.5v6.8M36.5 257.3h1.6"/>
<path d="M37.3 247.8v1.6M37.3 250.9v8.1M38.1 250.5v6.8M39.5 244.4v6.1M40.1 249.4h.6M40.7 244.4v6.1h5.5v-6.1M41.3 244.4v6.1M42.7 250.5v6.8M42.7 257.3h1.5l-.2 .5h-1.1zM43.4 247.8v1.6M43.4 250.9v8.1M44.2 250.5v6.8"/>
<path d="M45.6 244.4v6.1M46.2 249.4h.6M46.8 244.4v6.1h5.6v-6.1M47.4 244.4v6.1M48.8 257.3l.3 .5h1l.3-.5M48.8 250.5v6.8M48.8 257.3h1.6M49.6 247.8v1.6M49.6 250.9v8.1M50.4 250.5v6.8M51.8 244.4v6.1M52.4 249.4h.6"/>
<path d="M53 244.4v6.1h5.5v-6.1M53.6 244.4v6.1M55 257.3h1.5l-.2 .5h-1.1zM55 250.5v6.8M55.7 247.8v1.6M55.7 250.9v8.1M56.5 250.5v6.8M57.9 244.4v6.1M58.5 249.4h.6M59.1 244.4v6.1h5.6v-6.1M59.7 244.4v6.1M61.1 250.5v6.8l.2 .5h1.1l.3-.5v-6.8"/>
<path d="M61.1 257.3h1.6M61.9 247.8v1.6M61.9 250.9v8.1M64.1 244.4v6.1M64.7 249.4h.5M65.2 244.4v6.1h5.6v-6.1M65.9 244.4v6.1M67.3 257.3h1.5l-.2 .5h-1.1zM67.3 250.5v6.8M68 247.8v1.6M68 250.9v8.1M68.8 250.5v6.8"/>
<path d="M70.2 244.4v6.1M70.8 249.4h.6M71.4 244.4v6.1h5.6v-6.1M72 244.4v6.1M73.4 257.3l.2 .5h1.1l.2-.5M73.4 257.3h1.5M73.4 250.5v6.8M74.2 247.8v1.6M74.2 250.9v8.1M74.9 250.5v6.8M76.4 244.4v6.1M77 249.4h.5"/>
<path d="M77.5 244.4v6.1h5.6v-6.1M78.1 244.4v6.1M79.5 257.3h1.6l-.2 .5h-1.1zM79.5 250.5v6.8M80.3 247.8v1.6M80.3 250.9v8.1M81.1 250.5v6.8M82.5 244.4v6.1"/>
</g>
<g font-size="6.4" fill="#221f1f">
<text x="18" y="57.3">PLH-xx</text>
<text x="18.3" y="165.8">PLHD-xx</text>
</g>
<text font-size="4.3" x="20" y="283.9">Radiotech</text>
<g font-size="4.2" fill="#221f1f">
<text x="18" y="62.3">Pin Header 2.54mm 1 Row H=1.5/1.7/2.5mm Stack Straight Type</text>
<text x="18.3" y="170.8">Pin Header 2.54mm 2 Row H=1.5/1.7/2.5mm Stack Straight Type</text>
</g>
<g font-size="3.5" fill="#020303">
<text x="124.8" y="135.3">Recommended PCB Layout</text>
<text x="124.8" y="139.4">(PCB TOLERANCE ±0.05)</text>
</g>
<g font-size="3.4" fill="#020303">
<text x="133.2" y="251.2">Recommended PCB Layout</text>
<text x="133.1" y="255.1">(PCB TOLERANCE ±0.05)</text>
</g>
<text font-size="3.2" fill="#221f1f" x="18.8" y="18.5">SPECIFICATION</text>
<text font-size="3.2" fill="#000002" x="75.6" y="18.5">MATERIAL</text>
<g font-size="2.9">
<text x="170" y="287.5">E-mail: info@rct.ru</text>
<text x="170.1" y="283.2">Tel.: (+7 495) 795-08-05</text>
</g>
<text font-size="2.9" fill="#000102" x="170" y="290.8">Web: www.rct.ru</text>
<g font-size="2.8">
<text x="18.7" y="23.3">Current Rate:3 AMP</text>
<text x="18.8" y="26.8">Insulation Resistance:1000M Ω Min.</text>
<text x="18.7" y="30.2">Contact Resistance:20m Ω Max.</text>
<text x="18.7" y="33.7">Dielectric Voltage:1000V AC for one minute</text>
<text x="18.7" y="37.1">Operation Temperature:-40°C to +105°C</text>
<text x="18.7" y="42.6">Standart height (H) = 2.5</text>
</g>
<g font-size="2.8" fill="#000002">
<text x="75.7" y="23.3">Insulator:Polyester,UL 94V-0</text>
<text x="75.9" y="27">Standard:PBT or Nylon 6T</text>
<text x="75.6" y="30.4">Contact Pin:Copper Alloy</text>
<text x="75.6" y="33.9">Contact Plating:Gold Flash all over</text>
</g>
<g font-size="2.8" fill="#020303">
<text x="129.6" y="119.7">2.54</text>
<text x="164.1" y="130.1" transform="rotate(38 164.1 130.1)">1.02</text>
</g>
<g font-size="2.7" fill="#020303">
<text x="137.8" y="232">2.54</text>
<text x="170.6" y="238.6" transform="rotate(-31 170.6 238.6)">1.02</text>
<text x="131.8" y="242.3" transform="rotate(-90 131.8 242.3)">2.54</text>
</g>
<g font-size="2.4" fill="#020303">
<text x="37.7" y="74.7">2.54 x No. of Positions±0.50</text>
<text x="23.9" y="83.4">2.54</text>
<text x="37" y="78.9">2.54x(No. of Contacts-1)±0.15</text>
<text x="101.3" y="98.1">2.50</text>
<text x="94.7" y="115.6" transform="rotate(-90 94.7 115.6)">A(6.00)±0.25</text>
<text x="85" y="121.1" transform="rotate(-90 85 121.1)">H</text>
<text x="95" y="131.8" transform="rotate(-90 95 131.8)">L1±0.25</text>
<text x="85" y="136.4" transform="rotate(-90 85 136.4)">H</text>
<text x="28.2" y="149.7">0.64</text>
<text x="94.7" y="148.5" transform="rotate(-90 94.7 148.5)">B(3.00)±0.25</text>
<text x="38.9" y="184">2.54 x No. of Positions±0.50</text>
<text x="37.8" y="188.1">2.54 x (No. of Contacts/2-1)±0.15</text>
<text x="26.3" y="192.2">2.54</text>
<text x="86.6" y="204.4" transform="rotate(-90 86.6 204.4)">5.00</text>
<text x="103.4" y="210.9">2.54</text>
<text x="86.7" y="233.2" transform="rotate(-90 86.7 233.2)">H</text>
<text x="94" y="228.2" transform="rotate(-90 94 228.2)">A(6.00)±0.25</text>
<text x="94.3" y="243.7" transform="rotate(-90 94.3 243.7)">L1±0.25</text>
<text x="86.7" y="248.3" transform="rotate(-90 86.7 248.3)">H</text>
<text x="30.4" y="261">0.64</text>
<text x="94" y="260.2" transform="rotate(-90 94 260.2)">B(3.00)±0.25</text>
</g>
</svg>
